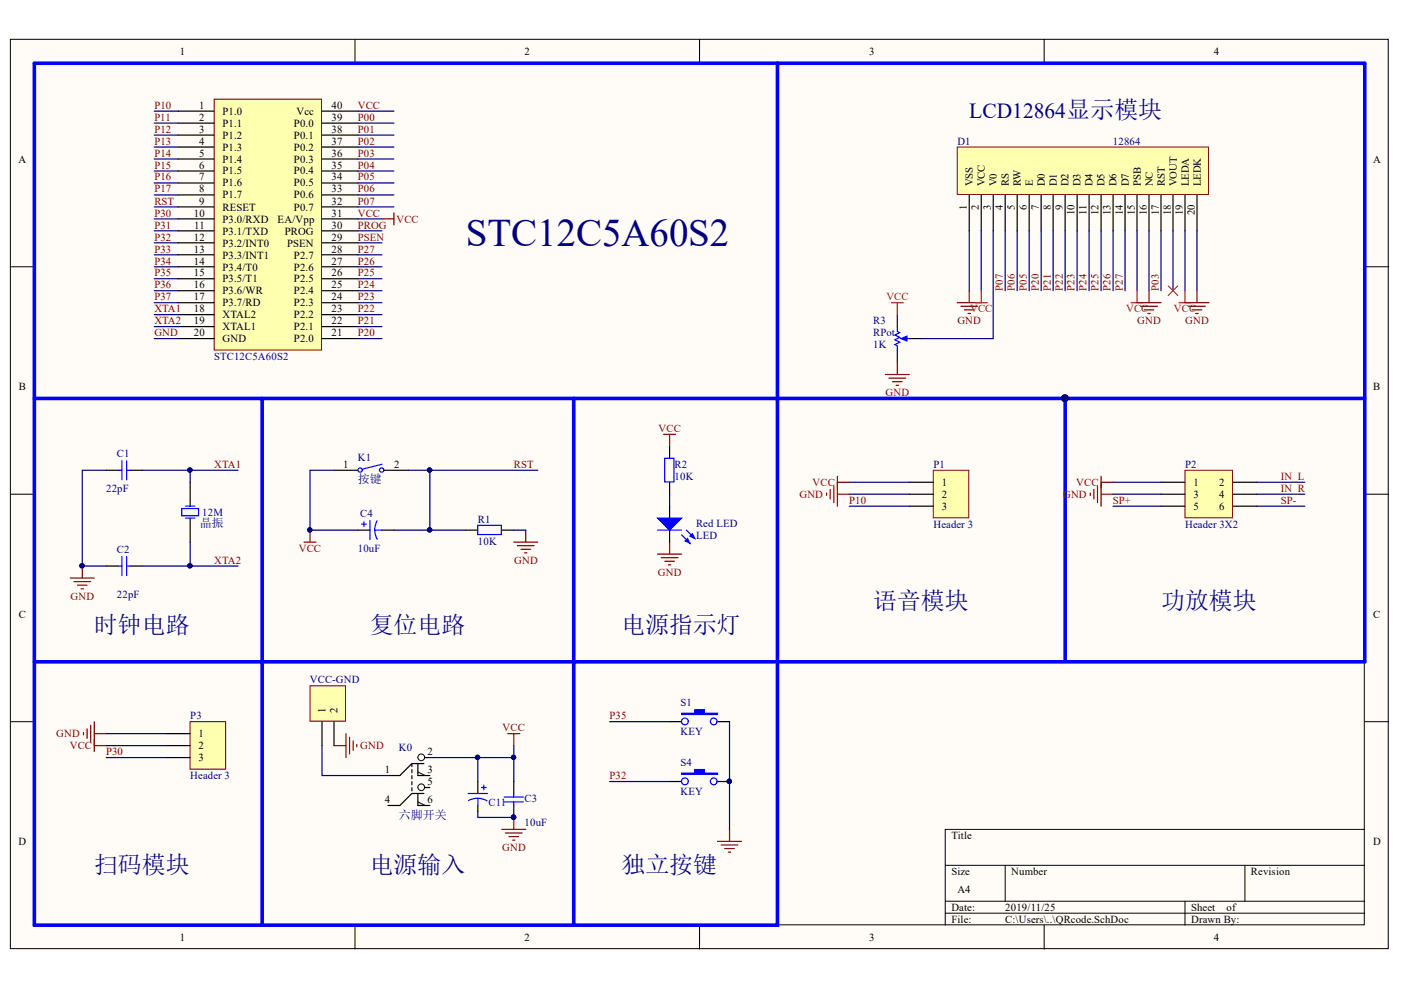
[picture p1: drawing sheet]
<svg xmlns="http://www.w3.org/2000/svg" width="297mm" height="210mm" viewBox="0 0 297 210" stroke-linecap="round" stroke-linejoin="round" font-family="sans-serif">
<g fill="#fffcf8" stroke="#000" stroke-width=".21">
<path d="M2.2 8.3h292.1v192.8h-292.1z"/>
<path d="M7.3 13.4h282v182.7h-282z"/>
</g>
<g fill="none" stroke="#000" stroke-width=".21">
<path d="M75.3 8.3v5.1M148.3 8.3v5.1M221.4 8.3v5.1M2.2 56.6h5.1M289.4 56.6h5M2.2 104.8h5.1M289.4 104.8h5M2.2 153h5.1M289.4 153h5M289.4 175.9h-89v20.3M75.3 196.2v5M148.3 196.2v5"/>
<path d="M200.4 183.5h89M200.4 191.1h89M200.4 193.6h89M213.1 183.5v7.6M221.4 196.2v5M251.2 191.1v5.1M263.9 183.5v7.6"/>
</g>
<path d="M45.4 21h22.8v53.2h-22.8z" fill="#ffffb0" stroke="#800000" stroke-width=".21"/>
<g fill="none" stroke="#000" stroke-width=".25">
<path d="M37.8 23.6h7.6M37.8 26.1h7.6M37.8 28.6h7.6M37.8 31.2h7.6M37.8 33.7h7.6M37.8 36.3h7.6M37.8 38.8h7.6M68.3 23.6h7.6M68.3 26.1h7.6M68.3 28.6h7.6M68.3 31.2h7.6M68.3 33.7h7.6"/>
<path d="M68.3 36.3h7.6M68.3 38.8h7.6M37.8 41.3h7.6M37.8 43.9h7.6M37.8 46.4h7.6M37.8 48.9h7.6M37.8 51.5h7.6M37.8 54h7.6M37.8 56.6h7.6M37.8 59.1h7.6M68.3 41.3h7.6M68.3 43.9h7.6"/>
<path d="M68.3 46.4h7.6M68.3 48.9h7.6M68.3 51.5h7.6M68.3 54h7.6M68.3 56.6h7.6M68.3 59.1h7.6M37.8 61.6h7.6M37.8 64.2h7.6M37.8 66.7h7.6M37.8 69.3h7.6M37.8 71.8h7.6M68.3 61.6h7.6"/>
<path d="M68.3 64.2h7.6M68.3 66.7h7.6M68.3 69.3h7.6M68.3 71.8h7.6M22.5 99.7h2.6M27.6 99.7h2.6M142 94.6v2.6M142 102.2v2.6M142 107.3v2.6M142 112.4v2.5M22.5 120h2.6M27.6 120h2.6"/>
</g>
<g fill="none" stroke="#000080" stroke-width=".25">
<path d="M32.7 23.6h5.1M32.7 26.1h5.1M32.7 28.6h5.1M32.7 31.2h5.1M32.7 33.7h5.1M32.7 36.3h5.1M32.7 38.8h5.1M75.9 23.6h7.6M75.9 26.1h7.6M75.9 28.6h7.6M75.9 31.2h7.6M75.9 33.7h7.6"/>
<path d="M75.9 36.3h7.6M75.9 38.8h7.6M32.7 41.3h5.1M32.7 46.4h5.1M32.7 48.9h5.1M32.7 51.5h5.1M32.7 54h5.1M32.7 56.6h5.1M32.7 59.1h5.1M32.7 43.9h5.1M75.9 41.3h7.6M75.9 46.4h5.1"/>
<path d="M75.9 48.9h5.1M75.9 51.5h5.1M75.9 54h5.1M75.9 56.6h5.1M75.9 59.1h5.1M75.9 43.9h7.6M32.7 61.6h5.1M32.7 64.2h5.1M32.7 71.8h5.1M32.7 69.3h5.1M32.7 66.7h5.1M75.9 61.6h5.1"/>
<path d="M75.9 64.2h5.1M75.9 71.8h5.1M75.9 69.3h5.1M75.9 66.7h5.1M22.5 99.7h-5.1v20.3h5.1M30.2 99.7h10.1v2.5M40.3 99.7h10.2M142 104.8v2.5M30.2 120h20.3"/>
</g>
<g fill="#000080" stroke="#000080" stroke-width=".21">
<circle cx="17.4" cy="120" r=".46"/>
<circle cx="40.3" cy="99.7" r=".46"/>
<circle cx="40.3" cy="120" r=".46"/>
</g>
<g fill="none" stroke="#800000" stroke-width=".25">
<path d="M81 46.4h2.5M83.5 45.1v2.6M140.7 92.1h2.5M142 92.1v2.5M139.4 117.5h5.1M140.2 118.2h3.5M141 119h2M141.7 119.8h.5M142 114.9v2.6M14.9 122.6h5.1M15.7 123.3h3.5M16.4 124.1h2.1"/>
<path d="M17.2 124.8h.5M17.4 120v2.6"/>
</g>
<path d="M7.3 84.5h157.5v55.8h-157.5M55.6 84.5v111.7M121.6 84.5v111.7h-114.3v-182.8h157.5v71.1" fill="none" stroke="#00f" stroke-width=".76"/>
<path d="M25.1 99.7h.7M25.8 97.7v4M26.8 97.7v4M26.8 99.7h.8M140.9 97.2h2v5h-2zM25.8 118v4M26.8 118v4M25.1 120h.7M26.8 120h.8" fill="none" stroke="#00f" stroke-width=".25"/>
<path d="M139.4 109.9h5.1l-2.5 2.5z" fill="#00f"/>
<path d="M139.4 109.9h5.1l-2.5 2.5zM144.5 113.4l1.8 1.8M145.5 112.4l1.8 1.8" fill="none" stroke="#00f" stroke-width=".25"/>
<path d="M145.3 114.7l.5-.5 .5 1z" fill="#00f"/>
<path d="M145.3 114.7l.5-.5 .5 1z" fill="none" stroke="#00f" stroke-width=".25"/>
<path d="M146.3 113.7l.5-.5 .5 1z" fill="#00f"/>
<path d="M38.5 107.8h3.6v1.6h-3.6zM39.3 107.3h2M39.3 109.9h2M139.4 112.4h5.1M146.3 113.7l.5-.5 .5 1z" fill="none" stroke="#00f" stroke-width=".25"/>
<path d="M40.3 102.2v5.1M40.3 109.9v5M82.2 164.4h2.6M88.6 160.6h2.5" fill="none" stroke="#000" stroke-width=".25"/>
<path d="M40.3 114.9v5.1" fill="none" stroke="#000080" stroke-width=".25"/>
<circle cx="40.3" cy="120" r=".46" fill="#000080" stroke="#000080" stroke-width=".21"/>
<circle cx="89.3" cy="160.6" r=".71" fill="#fffcf8" stroke="#000" stroke-width=".21"/>
<path d="M88.6 164.4h2.5M88.6 170.8h2.5M88.6 167h2.5" fill="none" stroke="#000" stroke-width=".25"/>
<path d="M88.6 163.7l1.5 .7M88.6 170l1.5 .8" fill="none" stroke="#000" stroke-width=".21"/>
<circle cx="89.3" cy="166.9" r=".71" fill="#fffcf8" stroke="#000" stroke-width=".21"/>
<path d="M88.6 161.9v2.5M88.6 168.2v2.6M89.9 161.9h-2.6l-2.5 2.5M89.9 168.2h-2.6l-2.5 2.6h-2.6" fill="none" stroke="#000" stroke-width=".25"/>
<path d="M87.3 161.9v6.3" fill="none" stroke="#000" stroke-width=".25" stroke-dasharray=".6 .6"/>
<path d="M68.3 158.1v6.3h13.9" fill="none" stroke="#000080" stroke-width=".25"/>
<path d="M65.7 145.4h7.6v7.5h-7.6z" fill="#ffffb0" stroke="#800000" stroke-width=".21"/>
<path d="M190.2 66.7v2.6M190.2 74.3v2.6M70.8 99.7h5.1M81.5 99.7h5.1M98.8 112.4h2.5M106.4 112.4h2.5M68.3 153v5.1M70.8 153v5.1M101.3 165.7v2.5M101.3 170.8v1.2M108.9 165.7v2.5M108.9 170.8v2.5" fill="none" stroke="#000" stroke-width=".25"/>
<g fill="none" stroke="#800000" stroke-width=".25">
<path d="M203 64.2h5M203.7 64.9h3.6M204.5 65.7h2M205.2 66.5h.6M205.5 61.6v2.6M64.5 114.9h2.5M65.7 112.4v2.5M108.9 114.9h5.1M109.7 115.7h3.6M110.5 116.5h2M111.2 117.2h.5M111.5 112.4v2.5"/>
<path d="M70.8 158.1h2.6M73.4 155.5v5.1M74.1 156.3v3.6M74.9 157.1v2M75.6 157.8v.5M107.7 155.5h2.5M108.9 155.5v2.6M106.4 175.9h5.1M107.2 176.6h3.5M107.9 177.4h2M108.7 178.1h.5M108.9 173.3v2.6"/>
</g>
<g fill="#000080" stroke="#000080" stroke-width=".21">
<circle cx="108.9" cy="173.3" r=".46"/>
<circle cx="101.2" cy="160.6" r=".46"/>
<circle cx="108.9" cy="160.6" r=".46"/>
<circle cx="91.1" cy="99.7" r=".46"/>
<circle cx="91.1" cy="112.3" r=".46"/>
<circle cx="65.7" cy="112.3" r=".46"/>
</g>
<g fill="none" stroke="#00f" stroke-width=".25">
<path d="M191.5 71.8h1.3M81 98.4l-4.1 1.1M101.3 111.4h5v1.9h-5zM99.3 168.2h4M101.3 169.3l1.2 .2 .8 .3M101.3 169.3l-1.2 .1-.8 .3M101.3 169.3v1.5M102.1 167h1M102.6 166.5v1M106.9 169h4.1M106.9 170h4.1M108.9 168.2v.8"/>
<path d="M108.9 170v.8"/>
<circle cx="76.4" cy="99.7" r=".46"/>
<circle cx="80.9" cy="99.7" r=".46"/>
</g>
<g fill="none" stroke="#000080" stroke-width=".25">
<path d="M205.5 48.9v12.7M208 48.9v12.7M213.1 48.9v12.7M215.7 48.9v12.7M218.2 48.9v12.7M220.7 48.9v12.7M223.3 48.9v12.7M225.8 48.9v12.7M228.4 48.9v12.7M230.9 48.9v12.7M233.5 48.9v12.7M236 48.9v12.7"/>
<path d="M238.5 48.9v12.7M241.1 48.9v12.7M243.6 48.9v12.7M70.8 99.7h-5.1v12.7h10.2M86.6 99.7h4.5M114 99.7h-22.9v12.7h-7.6M91.1 112.4h7.7M108.9 112.4h2.6M108.9 158.1v7.6M91.1 160.6h17.8M101.3 172v1.3h7.6M101.3 160.6v5.1"/>
</g>
<path d="M164.8 13.4h124.6v126.9h-124.6v55.9h-43.2" fill="none" stroke="#00f" stroke-width=".76"/>
<path d="M206.8 64.2h2.5M208 61.6v2.6" fill="none" stroke="#f00" stroke-width=".25"/>
<path d="M191 71.8l1.3-.5v1z" fill="#00f"/>
<path d="M190.2 69.3v1l.6 .2-1.1 .5 1.1 .5-1.1 .5 1.1 .6-1.1 .5 .5 .2v1M191 71.8l1.3-.5v1z" fill="none" stroke="#00f" stroke-width=".25"/>
<path d="M192.8 71.8h2.5" fill="none" stroke="#000" stroke-width=".25"/>
<path d="M189 64.2h2.5M190.2 64.2v2.5M239.8 64.2h2.5M241.1 61.6v2.6" fill="none" stroke="#f00" stroke-width=".25"/>
<g fill="none" stroke="#800000" stroke-width=".25">
<path d="M187.7 79.4h5.1M190.2 76.9v2.5M241.1 64.2h5.1M241.8 64.9h3.6M242.6 65.7h2M243.4 66.5h.5M243.6 61.6v2.6M188.5 80.2h3.5M189.2 80.9h2.1M190 81.7h.5M17.7 155.3v.5M18.5 154.5v2.1"/>
<path d="M19.2 153.8v3.5M20 153v5.1M20 155.5h2.5"/>
</g>
<path d="M210.6 48.9v22.9h-15.3" fill="none" stroke="#000080" stroke-width=".25"/>
<path d="M164.8 84.5h124.6" fill="none" stroke="#00f" stroke-width=".76"/>
<circle cx="225.8" cy="84.4" r=".71" fill="#000080" stroke="#000080" stroke-width=".21"/>
<path d="M40.3 153h7.5v10.1h-7.5z" fill="#ffffb0" stroke="#800000" stroke-width=".21"/>
<path d="M35.2 155.5h5.1M35.2 158.1h5.1M35.2 160.6h5.1" fill="none" stroke="#000" stroke-width=".25"/>
<path d="M20 156.8v2.6M20 158.1h2.5" fill="none" stroke="#800000" stroke-width=".25"/>
<path d="M22.5 155.5h12.7M22.5 158.1h12.7M22.5 160.6h12.7" fill="none" stroke="#000080" stroke-width=".25"/>
<path d="M197.9 99.7h7.5v10.1h-7.5z" fill="#ffffb0" stroke="#800000" stroke-width=".21"/>
<path d="M192.8 102.2h5.1M192.8 104.8h5.1M192.8 107.3h5.1" fill="none" stroke="#000" stroke-width=".25"/>
<path d="M180.1 102.2h12.7M180.1 104.8h12.7M180.1 107.3h12.7" fill="none" stroke="#000080" stroke-width=".25"/>
<path d="M175.3 104.5v.5M176 103.8v2M176.8 103v3.6M177.5 101v6.3M177.5 102.2h2.6M177.5 104.8h2.6" fill="none" stroke="#800000" stroke-width=".25"/>
<path d="M225.8 84.5v55.8" fill="none" stroke="#00f" stroke-width=".76"/>
<circle cx="225.8" cy="84.4" r=".71" fill="#000080" stroke="#000080" stroke-width=".21"/>
<path d="M251.2 99.7h10.1v10.1h-10.1z" fill="#ffffb0" stroke="#800000" stroke-width=".21"/>
<path d="M246.2 102.2h5M246.2 104.8h5M246.2 107.3h5M261.4 102.2h5.1M261.4 104.8h5.1M261.4 107.3h5.1" fill="none" stroke="#000" stroke-width=".25"/>
<path d="M236 102.2h10.2M236 104.8h10.2M236 107.3h10.2M266.5 102.2h10.2M266.5 104.8h10.2M266.5 107.3h10.2" fill="none" stroke="#000080" stroke-width=".25"/>
<path d="M231.2 104.5v.5M231.9 103.8v2M232.7 103v3.6M233.5 101v6.3M233.5 102.2h2.5M233.5 104.8h2.5" fill="none" stroke="#800000" stroke-width=".25"/>
<path d="M203 31.2h53.2v10h-53.2z" fill="#ffffb0" stroke="#800000" stroke-width=".21"/>
<g fill="none" stroke="#000" stroke-width=".25">
<path d="M205.5 41.3v7.6M208 41.3v7.6M210.6 41.3v7.6M213.1 41.3v7.6M215.7 41.3v7.6M218.2 41.3v7.6M220.7 41.3v7.6M223.3 41.3v7.6M225.8 41.3v7.6M228.4 41.3v7.6M230.9 41.3v7.6M233.5 41.3v7.6"/>
<path d="M236 41.3v7.6M238.5 41.3v7.6M241.1 41.3v7.6M243.6 41.3v7.6M246.2 41.3v7.6M248.7 41.3v7.6M251.2 41.3v7.6M253.8 41.3v7.6M142 153h2.5M152.1 153h2.6"/>
</g>
<path d="M246.2 48.9v12.7M248.7 48.9v12.7M251.2 48.9v12.7M253.8 48.9v12.7" fill="none" stroke="#000080" stroke-width=".25"/>
<path d="M250 64.2h2.5M251.2 61.6v2.6" fill="none" stroke="#f00" stroke-width=".25"/>
<path d="M251.2 64.2h5.1M252 64.9h3.6M252.8 65.7h2M253.5 66.5h.5M253.8 61.6v2.6" fill="none" stroke="#800000" stroke-width=".25"/>
<path d="M247.7 60.6l2 2.1M249.7 60.6l-2 2.1" fill="none" stroke="#f00" stroke-width=".21"/>
<path d="M144.5 151.2h2.8v-.7h2v.7h2.8v.3h-7.6z" fill-rule="evenodd" fill="#00f"/>
<g fill="none" stroke="#00f" stroke-width=".25">
<path d="M144.5 151.2h2.8v-.7h2v.7h2.8v.3h-7.6z"/>
<circle cx="145.2" cy="153" r=".72"/>
<circle cx="151.3" cy="153" r=".71"/>
</g>
<path d="M142 165.7h2.5M152.1 165.7h2.6" fill="none" stroke="#000" stroke-width=".25"/>
<circle cx="154.6" cy="165.7" r=".46" fill="#000080" stroke="#000080" stroke-width=".21"/>
<path d="M144.5 163.9h2.8v-.7h2v.7h2.8v.3h-7.6z" fill-rule="evenodd" fill="#00f"/>
<g fill="none" stroke="#00f" stroke-width=".25">
<path d="M76.7 111.1h1M77.2 110.6v1M78.4 110.4v4M79.5 112.4h1.5M79.5 112.4l.2 1.2 .3 .8M80 110.4l-.5 1.2v.8M144.5 163.9h2.8v-.7h2v.7h2.8v.3h-7.6z"/>
<circle cx="145.2" cy="165.7" r=".72"/>
<circle cx="151.3" cy="165.7" r=".72"/>
</g>
<circle cx="154.6" cy="165.7" r=".46" fill="#000080" stroke="#000080" stroke-width=".21"/>
<path d="M152.1 178.4h5.1M152.9 179.2h3.6M153.7 179.9h2M154.7 175.9v2.5M154.4 180.7h.5" fill="none" stroke="#800000" stroke-width=".25"/>
<path d="M129.3 153h12.7M154.7 153v22.9M129.3 165.7h12.7" fill="none" stroke="#000080" stroke-width=".25"/>
<path d="M75.9 112.4h2.5M81 112.4h2.5" fill="none" stroke="#000" stroke-width=".25"/>
<text font-size="8.3" fill="#000080" x="98.8" y="52.2">STC12C5A60S2</text>
<g font-size="5.1" fill="#000080">
<text x="185.1" y="129.2">语音模块</text>
<text x="246.2" y="129.2">功放模块</text>
<text x="20" y="134.2">时钟电路</text>
<text x="78.4" y="134.2">复位电路</text>
<text x="131.8" y="134.2">电源指示灯</text>
<text x="20" y="185">扫码模块</text>
<text x="78.4" y="185">电源输入</text>
<text x="131.8" y="185">独立按键</text>
</g>
<text font-size="4.6" fill="#000080" x="205.5" y="25.1">LCD12864显示模块</text>
<g font-size="2.5" fill="#000080">
<text x="75.9" y="102.5">按键</text>
<text x="42.4" y="111.7">晶振</text>
<text x="84.6" y="173.6">六脚开关</text>
</g>
<g font-size="2.3">
<text x="38.1" y="11.6">1</text>
<text x="111.2" y="11.6">2</text>
<text x="184.3" y="11.6">3</text>
<text x="257.4" y="11.6">4</text>
<text x="42.2" y="23.1">1</text>
<text x="70.3" y="23.1">40</text>
<text x="42.2" y="25.6">2</text>
<text x="42.2" y="28.1">3</text>
<text x="47.2" y="24.3">P1.0</text>
<text x="47.2" y="26.9">P1.1</text>
<text x="47.2" y="29.4">P1.2</text>
<text x="62.3" y="29.4">P0.1</text>
<text x="62.3" y="26.9">P0.0</text>
<text x="62.8" y="24.3">Vcc</text>
<text x="70.3" y="28.1">38</text>
<text x="70.3" y="25.6">39</text>
<text x="3.9" y="34.5">A</text>
<text x="42.2" y="30.7">4</text>
<text x="42.2" y="33.2">5</text>
<text x="42.2" y="35.7">6</text>
<text x="47.2" y="31.9">P1.3</text>
<text x="47.2" y="34.5">P1.4</text>
<text x="62.3" y="34.5">P0.3</text>
<text x="62.3" y="31.9">P0.2</text>
<text x="70.3" y="35.7">35</text>
<text x="70.3" y="33.2">36</text>
<text x="70.3" y="30.7">37</text>
<text x="291.1" y="34.5">A</text>
<text x="42.2" y="38.3">7</text>
<text x="42.2" y="40.8">8</text>
<text x="47.2" y="37">P1.5</text>
<text x="47.2" y="39.5">P1.6</text>
<text x="62.3" y="39.5">P0.5</text>
<text x="62.3" y="37">P0.4</text>
<text x="70.3" y="40.8">33</text>
<text x="70.3" y="38.3">34</text>
<text x="206.3" y="39.5" transform="rotate(-90 206.3 39.5)">VSS</text>
<text x="208.8" y="39.5" transform="rotate(-90 208.8 39.5)">VCC</text>
<text x="211.4" y="39.5" transform="rotate(-90 211.4 39.5)">V0</text>
<text x="213.9" y="39.5" transform="rotate(-90 213.9 39.5)">RS</text>
<text x="216.4" y="39.5" transform="rotate(-90 216.4 39.5)">RW</text>
<text x="219" y="39.5" transform="rotate(-90 219 39.5)">E</text>
<text x="221.5" y="39.5" transform="rotate(-90 221.5 39.5)">D0</text>
<text x="224" y="39.5" transform="rotate(-90 224 39.5)">D1</text>
<text x="226.6" y="39.5" transform="rotate(-90 226.6 39.5)">D2</text>
<text x="229.1" y="39.5" transform="rotate(-90 229.1 39.5)">D3</text>
<text x="231.7" y="39.5" transform="rotate(-90 231.7 39.5)">D4</text>
<text x="234.2" y="39.5" transform="rotate(-90 234.2 39.5)">D5</text>
<text x="236.7" y="39.5" transform="rotate(-90 236.7 39.5)">D6</text>
<text x="239.3" y="39.5" transform="rotate(-90 239.3 39.5)">D7</text>
<text x="241.9" y="39.5" transform="rotate(-90 241.9 39.5)">PSB</text>
<text x="244.4" y="39.5" transform="rotate(-90 244.4 39.5)">NC</text>
<text x="247" y="39.5" transform="rotate(-90 247 39.5)">RST</text>
<text x="249.5" y="39.5" transform="rotate(-90 249.5 39.5)">VOUT</text>
<text x="252" y="39.5" transform="rotate(-90 252 39.5)">LEDA</text>
<text x="254.6" y="39.5" transform="rotate(-90 254.6 39.5)">LEDK</text>
<text x="41.1" y="46">10</text>
<text x="42.2" y="43.4">9</text>
<text x="47.2" y="42.1">P1.7</text>
<text x="47.2" y="44.7">RESET</text>
<text x="47.2" y="47.2">P3.0/RXD</text>
<text x="58.9" y="47.2">EA/Vpp</text>
<text x="62.3" y="44.7">P0.7</text>
<text x="62.3" y="42.1">P0.6</text>
<text x="70.3" y="46">31</text>
<text x="70.3" y="43.4">32</text>
<text x="205" y="44.5" transform="rotate(-90 205 44.5)">1</text>
<text x="207.5" y="44.5" transform="rotate(-90 207.5 44.5)">2</text>
<text x="210.1" y="44.5" transform="rotate(-90 210.1 44.5)">3</text>
<text x="212.6" y="44.5" transform="rotate(-90 212.6 44.5)">4</text>
<text x="215.2" y="44.5" transform="rotate(-90 215.2 44.5)">5</text>
<text x="217.7" y="44.5" transform="rotate(-90 217.7 44.5)">6</text>
<text x="220.2" y="44.5" transform="rotate(-90 220.2 44.5)">7</text>
<text x="222.8" y="44.5" transform="rotate(-90 222.8 44.5)">8</text>
<text x="225.3" y="44.5" transform="rotate(-90 225.3 44.5)">9</text>
<text x="227.8" y="45.6" transform="rotate(-90 227.8 45.6)">10</text>
<text x="230.4" y="45.5" transform="rotate(-90 230.4 45.5)">11</text>
<text x="232.9" y="45.6" transform="rotate(-90 232.9 45.6)">12</text>
<text x="235.5" y="45.6" transform="rotate(-90 235.5 45.6)">13</text>
<text x="238.1" y="45.6" transform="rotate(-90 238.1 45.6)">14</text>
<text x="240.6" y="45.6" transform="rotate(-90 240.6 45.6)">15</text>
<text x="243.2" y="45.6" transform="rotate(-90 243.2 45.6)">16</text>
<text x="245.7" y="45.6" transform="rotate(-90 245.7 45.6)">17</text>
<text x="248.2" y="45.6" transform="rotate(-90 248.2 45.6)">18</text>
<text x="250.8" y="45.6" transform="rotate(-90 250.8 45.6)">19</text>
<text x="253.3" y="45.6" transform="rotate(-90 253.3 45.6)">20</text>
<text x="41.1" y="51">12</text>
<text x="41.1" y="53.6">13</text>
<text x="41.2" y="48.5">11</text>
<text x="47.2" y="49.8">P3.1/TXD</text>
<text x="47.2" y="52.3">P3.2/INT0</text>
<text x="60.4" y="49.8">PROG</text>
<text x="60.9" y="52.3">PSEN</text>
<text x="70.3" y="53.6">28</text>
<text x="70.3" y="51">29</text>
<text x="70.3" y="48.5">30</text>
<text x="41.1" y="56.1">14</text>
<text x="41.1" y="58.6">15</text>
<text x="47.2" y="54.8">P3.3/INT1</text>
<text x="47.2" y="57.4">P3.4/T0</text>
<text x="47.2" y="59.9">P3.5/T1</text>
<text x="62.3" y="59.9">P2.5</text>
<text x="62.3" y="57.4">P2.6</text>
<text x="62.3" y="54.8">P2.7</text>
<text x="70.3" y="58.6">26</text>
<text x="70.3" y="56.1">27</text>
<text x="41.1" y="61.2">16</text>
<text x="41.1" y="63.7">17</text>
<text x="47.2" y="62.4">P3.6/WR</text>
<text x="47.2" y="65">P3.7/RD</text>
<text x="62.3" y="65">P2.3</text>
<text x="62.3" y="62.4">P2.4</text>
<text x="70.3" y="63.7">24</text>
<text x="70.3" y="61.2">25</text>
<text x="41.1" y="66.2">18</text>
<text x="41.1" y="68.8">19</text>
<text x="41.1" y="71.3">20</text>
<text x="47.2" y="67.5">XTAL2</text>
<text x="47.2" y="70">XTAL1</text>
<text x="62.3" y="70">P2.1</text>
<text x="62.3" y="67.5">P2.2</text>
<text x="70.3" y="71.3">21</text>
<text x="70.3" y="68.8">22</text>
<text x="70.3" y="66.2">23</text>
<text x="47.2" y="72.6">GND</text>
<text x="62.3" y="72.6">P2.0</text>
<text x="4" y="82.7">B</text>
<text x="291.1" y="82.7">B</text>
<text x="72.7" y="99.2">1</text>
<text x="83.6" y="99.2">2</text>
<text x="199.7" y="103">1</text>
<text x="199.7" y="105.6">2</text>
<text x="253" y="103">1</text>
<text x="253" y="105.6">3</text>
<text x="258.5" y="103">2</text>
<text x="258.5" y="105.6">4</text>
<text x="199.7" y="108.1">3</text>
<text x="253" y="108.1">5</text>
<text x="258.5" y="108.1">6</text>
<text x="4" y="130.9">C</text>
<text x="291.1" y="130.9">C</text>
<text x="69" y="151.2" transform="rotate(-90 69 151.2)">1</text>
<text x="71.6" y="151.2" transform="rotate(-90 71.6 151.2)">2</text>
<text x="42.1" y="156.3">1</text>
<text x="42.1" y="158.8">2</text>
<text x="42.1" y="161.4">3</text>
<text x="90.7" y="160.1">2</text>
<text x="81.6" y="164">1</text>
<text x="90.7" y="164">3</text>
<text x="90.7" y="166.5">5</text>
<text x="81.6" y="170.3">4</text>
<text x="90.7" y="170.3">6</text>
<text x="3.9" y="179.2">D</text>
<text x="201.7" y="177.9">Title</text>
<text x="291.1" y="179.2">D</text>
<text x="201.7" y="185.5">Size</text>
<text x="214.4" y="185.5">Number</text>
<text x="265.2" y="185.5">Revision</text>
<text x="203" y="189.3">A4</text>
<text x="201.7" y="193.1">Date:</text>
<text x="201.7" y="195.7">File:</text>
<text x="213.1" y="193.1">2019/11/25</text>
<text x="213.1" y="195.7">C:\Users\..\QRcode.SchDoc</text>
<text x="252.5" y="193.1">Sheet</text>
<text x="252.5" y="195.7">Drawn By:</text>
<text x="260.1" y="193.1">of</text>
<text x="38.1" y="199.5">1</text>
<text x="111.2" y="199.5">2</text>
<text x="184.3" y="199.5">3</text>
<text x="257.4" y="199.5">4</text>
</g>
<g font-size="2.3" fill="#800000">
<text x="32.7" y="23.1">P10</text>
<text x="75.9" y="23.1">VCC</text>
<text x="32.7" y="25.6">P11</text>
<text x="32.7" y="28.1">P12</text>
<text x="75.9" y="25.6">P00</text>
<text x="75.9" y="28.1">P01</text>
<text x="32.7" y="30.7">P13</text>
<text x="32.7" y="33.2">P14</text>
<text x="32.7" y="35.7">P15</text>
<text x="75.9" y="30.7">P02</text>
<text x="75.9" y="35.7">P04</text>
<text x="75.9" y="33.2">P03</text>
<text x="32.7" y="38.3">P16</text>
<text x="32.7" y="40.8">P17</text>
<text x="75.9" y="38.3">P05</text>
<text x="75.9" y="40.8">P06</text>
<text x="32.7" y="46">P30</text>
<text x="32.7" y="43.4">RST</text>
<text x="75.9" y="43.4">P07</text>
<text x="75.9" y="46">VCC</text>
<text x="84.1" y="47.2">VCC</text>
<text x="32.7" y="48.5">P31</text>
<text x="32.7" y="51">P32</text>
<text x="32.7" y="53.6">P33</text>
<text x="75.9" y="48.5">PROG</text>
<text x="75.9" y="51">PSEN</text>
<text x="75.9" y="53.6">P27</text>
<text x="32.7" y="56.1">P34</text>
<text x="32.7" y="58.6">P35</text>
<text x="75.9" y="56.1">P26</text>
<text x="75.9" y="58.6">P25</text>
<text x="32.7" y="61.2">P36</text>
<text x="32.7" y="63.7">P37</text>
<text x="75.9" y="61.2">P24</text>
<text x="75.9" y="63.7">P23</text>
<text x="212.6" y="61.7" transform="rotate(-90 212.6 61.7)">P07</text>
<text x="215.2" y="61.7" transform="rotate(-90 215.2 61.7)">P06</text>
<text x="217.7" y="61.7" transform="rotate(-90 217.7 61.7)">P05</text>
<text x="220.2" y="61.7" transform="rotate(-90 220.2 61.7)">P20</text>
<text x="222.8" y="61.7" transform="rotate(-90 222.8 61.7)">P21</text>
<text x="225.3" y="61.7" transform="rotate(-90 225.3 61.7)">P22</text>
<text x="227.8" y="61.7" transform="rotate(-90 227.8 61.7)">P23</text>
<text x="230.4" y="61.7" transform="rotate(-90 230.4 61.7)">P24</text>
<text x="232.9" y="61.7" transform="rotate(-90 232.9 61.7)">P25</text>
<text x="235.5" y="61.7" transform="rotate(-90 235.5 61.7)">P26</text>
<text x="238.1" y="61.7" transform="rotate(-90 238.1 61.7)">P27</text>
<text x="245.7" y="61.7" transform="rotate(-90 245.7 61.7)">P03</text>
<text x="32.7" y="66.2">XTA1</text>
<text x="32.7" y="68.8">XTA2</text>
<text x="32.7" y="71.3">GND</text>
<text x="75.9" y="66.2">P22</text>
<text x="75.9" y="68.8">P21</text>
<text x="75.9" y="71.3">P20</text>
<text x="203" y="68.8">GND</text>
<text x="241.1" y="68.8">GND</text>
<text x="251.3" y="68.8">GND</text>
<text x="187.8" y="84">GND</text>
<text x="139.6" y="91.6">VCC</text>
<text x="45.4" y="99.2">XTA1</text>
<text x="108.9" y="99.2">RST</text>
<text x="271.6" y="101.7">IN_L</text>
<text x="169.5" y="105.6">GND</text>
<text x="172.3" y="103">VCC</text>
<text x="180.1" y="106.9">P10</text>
<text x="225.4" y="105.6">GND</text>
<text x="228.2" y="103">VCC</text>
<text x="236" y="106.9">SP+</text>
<text x="271.6" y="104.3">IN_R</text>
<text x="271.6" y="106.9">SP-</text>
<text x="45.4" y="119.5">XTA2</text>
<text x="63.3" y="117">VCC</text>
<text x="109" y="119.5">GND</text>
<text x="139.5" y="122.1">GND</text>
<text x="15" y="127.1">GND</text>
<text x="106.6" y="155">VCC</text>
<text x="129.2" y="152.5">P35</text>
<text x="11.9" y="156.3">GND</text>
<text x="14.8" y="158.8">VCC</text>
<text x="22.5" y="160.1">P30</text>
<text x="76.4" y="158.8">GND</text>
<text x="129.2" y="165.2">P32</text>
<text x="106.5" y="180.5">GND</text>
</g>
<g font-size="2.3" fill="#000080">
<text x="203" y="30.7">D1</text>
<text x="236" y="30.7">12864</text>
<text x="185.1" y="68.8">R3</text>
<text x="185.1" y="71.3">RPot</text>
<text x="45.4" y="76.4">STC12C5A60S2</text>
<text x="185.1" y="73.8">1K</text>
<text x="24.8" y="96.9">C1</text>
<text x="75.9" y="97.7">K1</text>
<text x="143" y="99.2">R2</text>
<text x="143" y="101.7">10K</text>
<text x="197.9" y="99.2">P1</text>
<text x="251.3" y="99.2">P2</text>
<text x="22.5" y="104.3">22pF</text>
<text x="42.9" y="109.4">12M</text>
<text x="76.4" y="109.7">C4</text>
<text x="101.3" y="110.9">R1</text>
<text x="147.6" y="111.7">Red LED</text>
<text x="197.9" y="111.9">Header 3</text>
<text x="251.3" y="111.9">Header 3X2</text>
<text x="24.8" y="117.3">C2</text>
<text x="75.9" y="117">10uF</text>
<text x="101.3" y="115.5">10K</text>
<text x="147.6" y="114.2">LED</text>
<text x="24.8" y="126.9">22pF</text>
<text x="65.7" y="144.9">VCC-GND</text>
<text x="144.3" y="149.7">S1</text>
<text x="40.3" y="152.5">P3</text>
<text x="144.3" y="155.8">KEY</text>
<text x="84.6" y="159.3">K0</text>
<text x="40.3" y="165.2">Header 3</text>
<text x="144.3" y="162.4">S4</text>
<text x="103.6" y="170.8">C11</text>
<text x="111.2" y="170.1">C3</text>
<text x="144.3" y="168.5">KEY</text>
<text x="111.2" y="175.1">10uF</text>
</g>
<g font-size="2.3" fill="#f00">
<text x="187.9" y="63.7">VCC</text>
<text x="205.7" y="66.2">VCC</text>
<text x="238.8" y="66.2">VCC</text>
<text x="248.9" y="66.2">VCC</text>
</g>
</svg>
